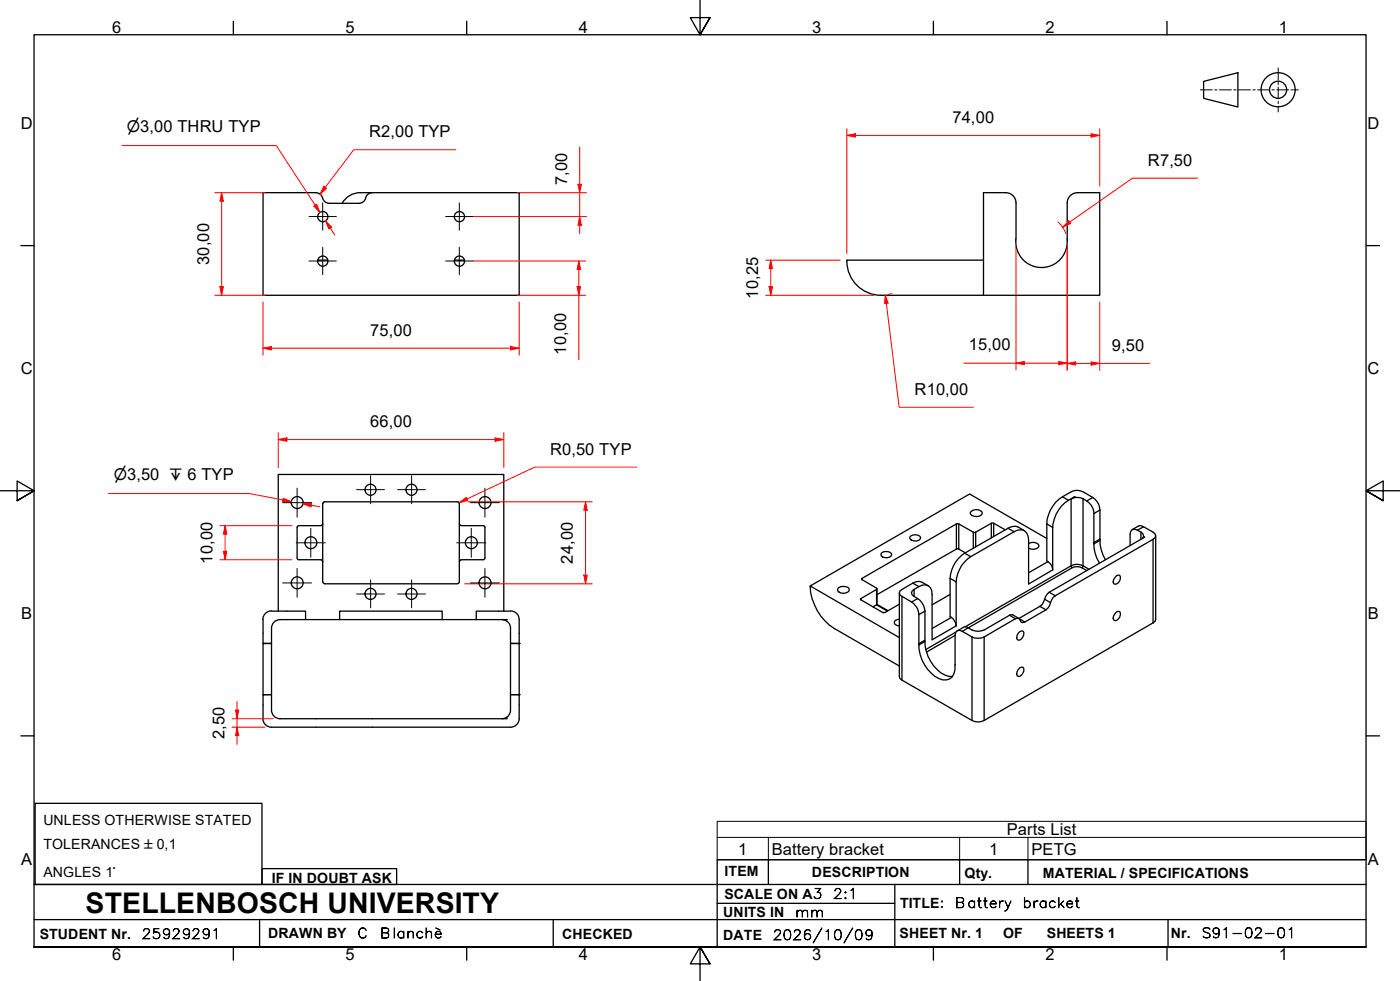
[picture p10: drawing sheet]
<svg xmlns="http://www.w3.org/2000/svg" width="410mm" height="287mm" viewBox="0 0 410 287" stroke-linecap="round" stroke-linejoin="round" font-family="sans-serif">
<!-- layer: Visible Edges(ISO) -->
<g fill="none" stroke="#000" stroke-width=".38">
<path d="M92.5 56.4l1.2 .4 .7 1.1M92.5 56.4h-15.5v30h75v-30h-46.5M94.5 58l.7 1.1 1.2 .4h9.2l1.1-.7 .4-.8M105.4 56.4a6 6 0 0 0-5.2 3.1M109 56.4l-1.2 .4-.7 1.1M297.5 59.4a3 3 0 0 0-3-3h-6.5v30M297.5 59.4v10.5M312.5 59.4a3 3 0 0 1 3-3h6.5v30h-34M312.5 59.4v10.9M93 76.2h3M133 76.2h3M288 76.2h-40a10 10 0 0 0 10 10.2"/>
<path d="M297.4 69.8v.5M297.4 70.3a7.5 7.5 0 0 0 7.6 8 7.5 7.5 0 0 0 7.5-8M258 86.4h30M94 153.9h-6.5l-.4 .2-.1 9.2M94.5 153.3l-.5 .5M94.5 147.3v23.1M134 146.9h-39l-.4 .5M134 146.9l.5 .5v23M134.6 153.3l.4 .5M135 153.9h6.5l.4 .2 .1 9.2M266.7 156.9a2.16 2.16 0 0 1 2.9 .5 1.85 1.85 0 0 1-3.2 .3v-.4zM284.4 149.7a2.38 2.38 0 0 1 3.1 .2l.1 .4a2.23 2.23 0 0 1-3.4 .2l-.1-.4z"/>
<path d="M294.3 155.1l-3.7-2.1-5.3 2.9-4.6-2.5h-.7l-27.6 15.9v.4l4.4 2.7-4.7 2.8-.2 .2 .2 .2 6.7 3.7 4.5-2.4M299.9 155.3a3.6 3.6 0 0 0-4.8-.7l-12.7 7.3a9.3 9.3 0 0 0-4.2 7.4v11.2a3.1 3.1 0 0 1 1.8 2.7v-12.9a9.7 9.7 0 0 1 4.2-7.3l12.7-7.3a2.57 2.57 0 0 1 3-.4 2.57 2.57 0 0 1 1.3 2.8v12.9M301.2 159.1a2.19 2.19 0 0 1 3 .7 2.03 2.03 0 0 1-3 .7M306.5 157.6l-22.6-13-46.7 26.9 26.1 15.1M320.3 159.2a10.6 10.6 0 0 0 1.6 5.7M322.1 158.2v-8.9a4.4 4.4 0 0 0-2.1-3.7l-2.9-1.6a3.7 3.7 0 0 0-3.5 0 10.7 10.7 0 0 0-7.1 9.4v10.8a2.97 2.97 0 0 1 1.7 2.6v-12.4a10.5 10.5 0 0 1 6.4-9l-1 .7a4.5 4.5 0 0 1 5.9 1.7l.7 1.7 .1 .8v8.9M322.1 158.2a11.2 11.2 0 0 0 1.6 5.6M322.1 158.2l-1.8 1M331.5 155l1.8-1 1-.1 3.3 1.9 .6 .5 .2 .6-.2 .5-.6 .5-28.6 16.5a4.7 4.7 0 0 0-1.7 2.8l-1 1.3-6.2 3.6-.6 .2-.5-.2-.6-1-.5-.2-.6 .2-9.1 5.4a4.3 4.3 0 0 1-3.6 0l-2.9-1.7a1.28 1.28 0 0 0-1.4-.1 1.28 1.28 0 0 0-.6 1.3v8.9a3.6 3.6 0 0 1-2.6 4.1 7.5 7.5 0 0 1-6.4-4.4 11.4 11.4 0 0 1-1.7-5.8M334.5 157.6a.96 .96 0 0 0 .1-1.4 4.3 4.3 0 0 0-2.8-1.2l-.8 .7-.1 4M335.2 157.2l-28 16.2a4.7 4.7 0 0 0-1.6 2.8l-.5 .8-.6 .5-6.2 3.6-1.8-1.1-.4-.1-7.9 4.5a5.1 5.1 0 0 1-5.2-.9h-.5l-2.2 1.2M338.4 156.9v24.4l-.2 .6-50 29a3.8 3.8 0 0 1-3.6 0l-21.1-12.3-.2-.5v-24.5"/>
<path d="M79.5 178.8a2.51 2.51 0 0 0-2.5 2.5M79.5 178.9h10v2.5M81.5 178.9v-40h66v40M87 163.4l.5 .4h6.5M94 163.9l.5 .5M94.6 170.4l.4 .4M95 170.9h39M134.5 170.4l-.5 .4M135 163.9l-.4 .5M142 163.4l-.5 .4h-6.5M149.5 178.9h-10.1v2.5M149.5 178.8a2.51 2.51 0 0 1 2.5 2.5"/>
<path d="M237.2 171.5a15.7 15.7 0 0 0 7.1 12.5l19 11M245.5 172.1a2.51 2.51 0 0 1 3.1 .2l.1 .5a2.17 2.17 0 0 1-3.4 .2l-.1-.5zM256.8 172.4v4.5l3.2 1.9M256.8 176.9l-1.2 .7M258.3 161.7a2.18 2.18 0 0 1 2.8 .6 1.87 1.87 0 0 1-3.1 .3l-.1-.4zM258.6 179.3h.2M271.8 171.5l-2.6-1.3a10.9 10.9 0 0 0-5.7 2.8l-.2 .6 .2 .5 .6 .5a6.9 6.9 0 0 1 4.8 4.5l.1 9.7M278.2 174l-5.3 3.1M282.6 161.8l-1.9-1.1h-.7l-23.2 13.4M326.9 168.5l1-.1a1.79 1.79 0 0 1-1.4 2.6l-.4-.2a2.08 2.08 0 0 1 .8-2.3zM326.9 179.1l1-.1a1.86 1.86 0 0 1-1.4 2.7l-.4-.3a2.08 2.08 0 0 1 .8-2.3zM77 181.4v7h2.5"/>
<path d="M79.5 188.4v19.4M79.5 188.4h-2.5v14.9h2.5h-2.5v7.1M99.4 181.4v-2.5h30.1v2.5M139.4 181.4h-55.4a4 4 0 0 0-3.9 .9l-.6 1.6v4.5M139.4 181.4h9.1M147 181.4l1.5 .5M152 181.4v7h-2.5v-3a3.3 3.3 0 0 0-1-3.5M263.3 181.2a1.15 1.15 0 0 0-1.4 1.2l.2 .4 1.2 .5M270.8 187.8a11.4 11.4 0 0 0 5.9 9.8l1.1 .4h1.1M270.8 187.8l-1.8 1M272.9 187.3v-13.3a2.38 2.38 0 0 0-1.1-2.5 2.38 2.38 0 0 0-2.8 .2l-1.9 1.3-.2 .6 .2 .5 .6 .5a5.1 5.1 0 0 1 3.1 4.3v8.9M298.6 184.9l.9-.2a1.86 1.86 0 0 1-1.4 2.7 1.52 1.52 0 0 1 .5-2.5z"/>
<path d="M298.6 195.5l.9-.2a1.86 1.86 0 0 1-1.4 2.7 1.52 1.52 0 0 1 .5-2.5zM79.5 207.9a2.51 2.51 0 0 0 2.5 2.5h66.5M148.5 209.9l-1.5 .5M149.5 207.8v-19.4h2.5v14.9h-2.5h2.5v7.1a2.51 2.51 0 0 1-2.5 2.5h-70a2.51 2.51 0 0 1-2.5-2.5M149.5 207.9l-.2 .9-.8 1.1"/>
<circle cx="94.5" cy="63.4" r="1.49"/>
<circle cx="94.5" cy="76.4" r="1.49"/>
<circle cx="134.5" cy="63.4" r="1.49"/>
<circle cx="134.5" cy="76.4" r="1.49"/>
<circle cx="87" cy="147.1" r="1.75"/>
<circle cx="91" cy="158.9" r="1.75"/>
<circle cx="108.5" cy="143.4" r="1.62"/>
<circle cx="120.5" cy="143.4" r="1.62"/>
<circle cx="138" cy="158.9" r="1.75"/>
<circle cx="142" cy="147.1" r="1.75"/>
<circle cx="87" cy="170.6" r="1.75"/>
<circle cx="108.5" cy="173.8" r="1.62"/>
<circle cx="120.5" cy="173.8" r="1.62"/>
<circle cx="142" cy="170.6" r="1.75"/>
</g>
<g fill="#000">
<circle cx="77" cy="188.4" r=".19"/>
<circle cx="152" cy="188.4" r=".19"/>
<circle cx="77" cy="203.3" r=".19"/>
<circle cx="152" cy="203.3" r=".19"/>
</g>
<!-- layer: Visible Tangent Edges(ISO) -->
<g fill="none" stroke="#000" stroke-width=".38">
<path d="M280 153.4v7.3M280.7 153.4v7.3M285 155.8v4.7M285.7 155.8v4.3M290.3 153.2v4.2M291 153.2v3.8M295.1 154.6l1.8 1.1M306.5 153.4l1.7 1M311.1 145.4l1.8 1M313.6 146.1v19.5l-31 17.9M314.6 145.4l.4 .2M317.1 146v19.6l1.8 1"/>
<path d="M320 145.6l-1.8 1M322.1 149.3l-1.8 1M322.1 157.8l-1.8 1M334.1 155.8v2.1M334.8 154.2l-1.7 1M334.8 157l.4 .2M337.6 157.9v24.4M252.1 175.2v.4M252.4 169.3v.4M256.7 172.5v4.6l3.1 1.8M264.1 174.6v24.5M267.3 170.7l1.7 1"/>
<path d="M267.7 172.5v2.1M268.7 175.2l-1.7 1M270.8 178.9l-1.8 1M278.2 169.3l1.8 1M282.4 161.9l1.8 1.1M304.5 177.5l1.8 1M305.9 175.4l1.7 1M306.8 164.4l-5.6 3.3M307.2 173.4l1.8 1M308.2 166.8l-7 4.2M313.6 165.6a3.7 3.7 0 0 1 3.5 0l-.3 .6a3.4 3.4 0 0 0-2.9 0zM313.9 166.2l-32.2 18.6"/>
<path d="M316.8 166.2l1.4 .8M270.8 187.4l-1.8 1M278.6 180.7l-5.7 3.3M279.7 186l-8.4 4.9M279.8 185.1l-8.7 5M280 183.2l-7.1 4.1M284.6 186.5v24.4M288.2 186.5v24.4M295.6 180.1l1.7 1M298.4 181.1l1.7 1"/>
</g>
<!-- layer: Symbols(ISO) -->
<path d="M210 245.1v-4.7h190v4.7M210 245.1v6.6h190v-6.6M210 245.1h190M225 245.1v6.6M281 245.1v6.6M301 245.1v6.6" fill="none" stroke="#000" stroke-width=".29"/>
<!-- layer: Border_0 -->
<g fill="none" stroke="#000" stroke-width=".38">
<path d="M68.3 6.2v4M136.7 6.2v4M205 .1v10.1l-2.9-5h5.8l-2.9 5 2.9-5M273.3 6.2v4M341.7 6.2v4M6.1 71.9h3.9M400 71.9h3.9M0 143.7h10l-5-2.9v5.8l5-2.9-5 2.9M410 143.7h-10l5-2.9v5.8l-5-2.9 5 2.9M6.1 215.4h3.9M400 215.4h3.9M10 277.2v-267h390v267h-390h390"/>
<path d="M68.3 277.2v3.9M136.7 277.2v3.9M273.3 277.2v3.9M341.7 277.2v3.9M207.9 282.1l-2.9-4.9 2.9 4.9h-5.8l2.9-4.9v10"/>
</g>
<!-- layer: Sketch Geometry(ISO) -->
<g fill="none" stroke="#000" stroke-width=".38">
<path d="M352.4 23.8l10.1-2.5v10l-10.1-2.5zM10.3 235.2h66.4v23.7h-66.4zM10 258.9h390M76.7 254.3h39.4v4.6h-39.4zM225 251.7v7.2M262 258.9v18.3M281 251.7v7.2M301 251.7v7.2M400 251.7h-190v25.5M10 277.2h390M10 269.2h390M76 269.2v8"/>
<path d="M162 269.2v8M210 264.4h52M342 269.2v8"/>
<circle cx="374.2" cy="26.3" r="5"/>
<circle cx="374.2" cy="26.3" r="2.51"/>
</g>
<g fill="none" stroke="#000" stroke-width=".29">
<path d="M374.3 19.9v3.5M351.5 26.3h3.5M355.7 26.3h.7M357.1 26.3h3.5M361.3 26.3h.6M362.6 26.3h3.5M366.8 26.3h.7M368.2 26.3h3.5M372.4 26.3h.7M373.8 26.3h3.5M374.3 24.1v.7M374.3 25.5v3.5"/>
<path d="M374.3 29.7v.7M374.3 31.1v1.7M378 26.3h.7M379.4 26.3h.8"/>
</g>
<!-- layer: Dimensions(ISO) -->
<path d="M149.5 101.9h2.5" fill="none" stroke="#f00" stroke-width=".29"/>
<path d="M149.5 101.4l2.5 .5-2.5 .5z" fill="#f00"/>
<path d="M77 101.9h2.5M149.5 101.4l2.5 .5-2.5 .5z" fill="none" stroke="#f00" stroke-width=".29"/>
<path d="M77 101.9l2.5-.5v1z" fill="#f00"/>
<path d="M64.9 83.9v2.5M77 88.4v15.6M152 88.4v15.6M77 101.9l2.5-.5v1zM79.5 101.9h70" fill="none" stroke="#f00" stroke-width=".29"/>
<path d="M64.4 83.9h1l-.5 2.5z" fill="#f00"/>
<path d="M64.9 56.4v2.5M64.4 83.9h1l-.5 2.5z" fill="none" stroke="#f00" stroke-width=".29"/>
<path d="M64.9 56.4l.5 2.5h-1z" fill="#f00"/>
<path d="M62.9 56.4h14.6M64.9 56.4l.5 2.5h-1zM64.9 58.9v25M169.7 63.4v2.5M62.9 86.4h14.6" fill="none" stroke="#f00" stroke-width=".29"/>
<path d="M169.7 63.4l.5 2.5h-1z" fill="#f00"/>
<path d="M169.7 53.9v2.5M169.7 63.4l.5 2.5h-1z" fill="none" stroke="#f00" stroke-width=".29"/>
<path d="M169.2 53.9h1l-.5 2.5z" fill="#f00"/>
<path d="M151.5 56.4h20.3M169.2 53.9h1l-.5 2.5zM169.7 43.1v10.8M169.7 56.4v7M138.5 63.4h33.3M169.5 76.4v2.5M169.7 65.9v2.5" fill="none" stroke="#f00" stroke-width=".29"/>
<path d="M169.5 76.4l.5 2.5h-1z" fill="#f00"/>
<path d="M169.5 76.4l.5 2.5h-1zM169.5 83.9v2.5" fill="none" stroke="#f00" stroke-width=".29"/>
<path d="M169 83.9h1l-.5 2.5z" fill="#f00"/>
<path d="M95.2 54.8l-1.5 2M138.5 76.4h33M169.5 78.9v5M151.5 86.4h20M169 83.9h1l-.5 2.5zM169.5 86.4v18.9" fill="none" stroke="#f00" stroke-width=".29"/>
<path d="M94.8 54.5l.8 .6-1.9 1.7z" fill="#f00"/>
<path d="M94.8 54.5l.8 .6-1.9 1.7zM133.5 43.8h-29.9l-8.4 11M92.3 60.1l1.4 2.1" fill="none" stroke="#f00" stroke-width=".29"/>
<path d="M91.9 60.3l.8-.5 1 2.4z" fill="#f00"/>
<path d="M91.9 60.3l.8-.5 1 2.4zM95.3 64.7l1.4 2.1" fill="none" stroke="#f00" stroke-width=".29"/>
<path d="M95.3 64.7l1.8 1.8-.8 .5z" fill="#f00"/>
<path d="M248 39.6h2.5M35.7 42.6h45.2l12.8 19.6M95.3 64.7l1.8 1.8-.8 .5zM96.7 66.8l1.3 2" fill="none" stroke="#f00" stroke-width=".29"/>
<path d="M248 39.6l2.5-.5v1z" fill="#f00"/>
<path d="M248 39.6l2.5-.5v1zM319.5 39.6h2.5" fill="none" stroke="#f00" stroke-width=".29"/>
<path d="M319.5 39.1l2.5 .5-2.5 .5z" fill="#f00"/>
<path d="M248 37.7v36.5M250.5 39.6h69M319.5 39.1l2.5 .5-2.5 .5zM322 37.7v16.7M259.2 86.3l.3 2.5" fill="none" stroke="#f00" stroke-width=".29"/>
<path d="M259.2 86.3l.8 2.4-1 .2z" fill="#f00"/>
<path d="M259.2 86.3l.8 2.4-1 .2zM259.5 88.8l3.8 30.4h21.8M261.1 85.9l-1.1 .3M297.5 106.3h2.5" fill="none" stroke="#f00" stroke-width=".29"/>
<path d="M297.5 106.3l2.5-.5v1z" fill="#f00"/>
<path d="M297.5 106.3l2.5-.5v1zM310 106.3h2.5" fill="none" stroke="#f00" stroke-width=".29"/>
<path d="M310 105.8l2.5 .5-2.5 .5z" fill="#f00"/>
<path d="M297.5 71.8v36.5M312.5 71.8v36.5M282.2 106.3h15.3M300 106.3h10M310 105.8l2.5 .5-2.5 .5zM312.5 106.4h2.5" fill="none" stroke="#f00" stroke-width=".29"/>
<path d="M312.5 106.4l2.5-.5v1z" fill="#f00"/>
<path d="M312.5 106.4l2.5-.5v1zM319.5 106.4h2.5" fill="none" stroke="#f00" stroke-width=".29"/>
<path d="M319.5 105.9l2.5 .5-2.5 .5z" fill="#f00"/>
<path d="M312.5 71.8v36.6M313.2 65l-2.1 1.5M322 88.4v20M315 106.4h4.5M319.5 105.9l2.5 .5-2.5 .5zM322 106.4h14.6" fill="none" stroke="#f00" stroke-width=".29"/>
<path d="M312.9 64.7l.6 .7-2.4 1.1z" fill="#f00"/>
<path d="M350.6 52.1h-19l-18.4 12.9M309.8 65l1.2 1.3 1.1 2.1M312.9 64.7l.6 .7-2.4 1.1zM81.5 128.7h2.5" fill="none" stroke="#f00" stroke-width=".29"/>
<path d="M81.5 128.7l2.5-.5v1z" fill="#f00"/>
<path d="M81.5 128.7l2.5-.5v1zM145 128.7h2.5" fill="none" stroke="#f00" stroke-width=".29"/>
<path d="M145 128.2l2.5 .5-2.5 .5z" fill="#f00"/>
<path d="M81.5 126.6v10.3M84 128.7h61M145 128.2l2.5 .5-2.5 .5zM147.5 126.6v10.3M171.4 146.9v2.5" fill="none" stroke="#f00" stroke-width=".29"/>
<path d="M171.4 146.9l.6 2.5h-1.1z" fill="#f00"/>
<path d="M171.4 146.9l.6 2.5h-1.1zM171.4 168.4v2.5" fill="none" stroke="#f00" stroke-width=".29"/>
<path d="M170.9 168.4h1.1l-.6 2.5z" fill="#f00"/>
<path d="M65.9 153.9v2.5M137 146.9h4.9M142.1 146.9h31.3M171.4 149.4v19M136 170.9h5.9M142.1 170.9h31.3M170.9 168.4h1.1l-.6 2.5z" fill="none" stroke="#f00" stroke-width=".29"/>
<path d="M65.9 153.9l.5 2.5h-1z" fill="#f00"/>
<path d="M65.9 153.9l.5 2.5h-1zM65.9 161.4v2.4" fill="none" stroke="#f00" stroke-width=".29"/>
<path d="M65.4 161.4h1l-.5 2.4z" fill="#f00"/>
<path d="M64.4 153.9h21.1M65.9 156.4v5M64.4 163.8h21.1M65.4 161.4h1l-.5 2.4zM69.4 207.8v2.6" fill="none" stroke="#f00" stroke-width=".29"/>
<path d="M69 207.8h.9l-.5 2.6z" fill="#f00"/>
<path d="M69 207.8h.9l-.5 2.6zM69.4 212.9v2.4" fill="none" stroke="#f00" stroke-width=".29"/>
<path d="M69.4 212.9l.5 2.4h-.9z" fill="#f00"/>
<path d="M82.8 146.3l2.5 .5M67.9 210.4h12.1M67.9 212.9h9.6M69.4 212.9l.5 2.4h-.9zM69.4 205.4v2.4M69.4 210.4v2.5M69.4 215.3v2.6" fill="none" stroke="#f00" stroke-width=".29"/>
<path d="M82.9 145.9l2.4 .9h-2.6z" fill="#f00"/>
<path d="M82.9 145.9l2.4 .9h-2.6zM88.7 147.5l2.5 .4" fill="none" stroke="#f00" stroke-width=".29"/>
<path d="M88.7 147.5l2.5-.1-.1 1z" fill="#f00"/>
<path d="M225.7 76.2v2.4M31.8 144.5h41.2l12.3 2.3M88.7 147.5l2.5-.1-.1 1zM91.2 147.9l2.5 .5" fill="none" stroke="#f00" stroke-width=".29"/>
<path d="M225.7 76.2l.5 2.4h-1z" fill="#f00"/>
<path d="M225.7 76.2l.5 2.4h-1zM225.7 83.9v2.5" fill="none" stroke="#f00" stroke-width=".29"/>
<path d="M225.2 83.9h1l-.5 2.5z" fill="#f00"/>
<path d="M224.2 76.2h21.8M225.7 78.6v5.3M224.2 86.4h31.8M225.2 83.9h1l-.5 2.5zM136.7 146.1l-2.3 1" fill="none" stroke="#f00" stroke-width=".29"/>
<!-- layer: Center Mark(ISO) -->
<g fill="none" stroke="#000" stroke-width=".29">
<path d="M94.5 59.4v8M134.5 59.4v8M90.5 76.4h8M90.5 63.4h8M94.5 72.4v8M130.5 63.4h8M130.5 76.4h8M134.5 72.4v8M108.5 139.3v8.2M120.5 139.3v8.2M82.7 147.1h8.5M86.7 158.9h8.5"/>
<path d="M87 142.9v8.5M91 154.6v8.5M104.4 143.3h8.2M116.4 143.3h8.2M133.7 158.9h8.5M137.7 147.1h8.5M138 154.6v8.5M142 142.9v8.5M82.7 170.6h8.5M87 166.4v8.4M104.4 173.9h8.2M108.5 169.7v8.2"/>
<path d="M116.4 173.9h8.2M120.5 169.7v8.2M137.7 170.6h8.5M142 166.4v8.4"/>
</g>
<!-- layer: Dimensions(ISO) -->
<path d="M134.4 147.1l2.1-1.5 .4 .9z" fill="#f00"/>
<path d="M186.5 136.7h-29.9l-19.9 9.4M134.4 147.1l2.1-1.5 .4 .9z" fill="none" stroke="#f00" stroke-width=".29"/>
<text font-size="8.3" x="25.1" y="267.2">STELLENBOSCH UNIVERSITY</text>
<g font-size="4.8">
<text x="32.8" y="9.7">6</text>
<text x="101.2" y="9.7">5</text>
<text x="169.5" y="9.7">4</text>
<text x="237.8" y="9.7">3</text>
<text x="306.1" y="9.7">2</text>
<text x="374.5" y="9.7">1</text>
<text x="278.9" y="36">74,00</text>
<text x="6.1" y="37.8">D</text>
<text x="108.1" y="40.1">R2,00 TYP</text>
<text x="400.4" y="37.8">D</text>
<text x="336.1" y="48.5">R7,50</text>
<text x="166.1" y="54.1" transform="rotate(-90 166.1 54.1)">7,00</text>
<text x="61.2" y="77.5" transform="rotate(-90 61.2 77.5)">30,00</text>
<text x="222" y="87.4" transform="rotate(-90 222 87.4)">10,25</text>
<text x="108.4" y="98.2">75,00</text>
<text x="165.8" y="103.8" transform="rotate(-90 165.8 103.8)">10,00</text>
<text x="283.7" y="102.6">15,00</text>
<text x="325.6" y="102.7">9,50</text>
<text x="6.1" y="109.6">C</text>
<text x="400.4" y="109.6">C</text>
<text x="267.8" y="115.5">R10,00</text>
<text x="108.4" y="125">66,00</text>
<text x="161.1" y="133">R0,50 TYP</text>
<text x="62.2" y="165" transform="rotate(-90 62.2 165)">10,00</text>
<text x="167.8" y="165" transform="rotate(-90 167.8 165)">24,00</text>
<text x="6.2" y="181.3">B</text>
<text x="400.5" y="181.3">B</text>
<text x="65.7" y="216.4" transform="rotate(-90 65.7 216.4)">2,50</text>
<text x="294.8" y="244.5">Parts List</text>
<text x="216.2" y="250.1">1</text>
<text x="226" y="250.1">Battery bracket</text>
<text x="289.6" y="250.1">1</text>
<text x="302" y="250.2">PETG</text>
<text x="6.2" y="253.1">A</text>
<text x="400.5" y="253.1">A</text>
<text x="32.8" y="281.1">6</text>
<text x="101.2" y="281.1">5</text>
<text x="169.5" y="281.1">4</text>
<text x="237.8" y="281.1">3</text>
<text x="306.1" y="281.1">2</text>
<text x="374.5" y="281.1">1</text>
</g>
<g font-size="4.6">
<text x="37.1" y="38.7">⌀3,00 THRU TYP</text>
<text x="33.3" y="140.6">⌀3,50 ↧ 6 TYP</text>
</g>
<g font-size="4.1">
<text x="12.7" y="241.6">UNLESS OTHERWISE STATED</text>
<text x="12.7" y="248.5">TOLERANCES ±0,1</text>
<text x="12.7" y="256.6">ANGLES 1°</text>
<text x="212.2" y="256.5">ITEM</text>
<text x="237.7" y="256.7">DESCRIPTION</text>
<text x="282.4" y="256.9">Qty.</text>
<text x="305.4" y="256.9">MATERIAL / SPECIFICATIONS</text>
<text x="79.6" y="258.5">IF IN DOUBT ASK</text>
<text x="212.1" y="263">SCALE ON A3</text>
<text x="211.8" y="268.4">UNITS IN</text>
<text x="263.5" y="265.7">TITLE:</text>
<text x="11.6" y="274.8">STUDENT Nr.</text>
<text x="78.5" y="274.6">DRAWN BY</text>
<text x="164.6" y="274.8">CHECKED</text>
<text x="211.8" y="275.1">DATE</text>
<text x="263.4" y="274.6">SHEET Nr. 1</text>
<text x="293.7" y="274.6">OF</text>
<text x="306.5" y="274.6">SHEETS 1</text>
<text x="342.8" y="274.5">Nr.</text>
</g>
<g font-size="4">
<text x="243.9" y="263">2:1</text>
<text x="232.8" y="268.4">mm</text>
<text x="279.6" y="265.7">Battery</text>
<text x="299.4" y="265.7">bracket</text>
<text x="41.5" y="274.8">25929291</text>
<text x="104.6" y="274.6">C</text>
<text x="111.3" y="274.6">Blanchè</text>
<text x="226.3" y="275.1">2026/10/09</text>
<text x="351.7" y="274.5">S91-02-01</text>
</g>
</svg>
